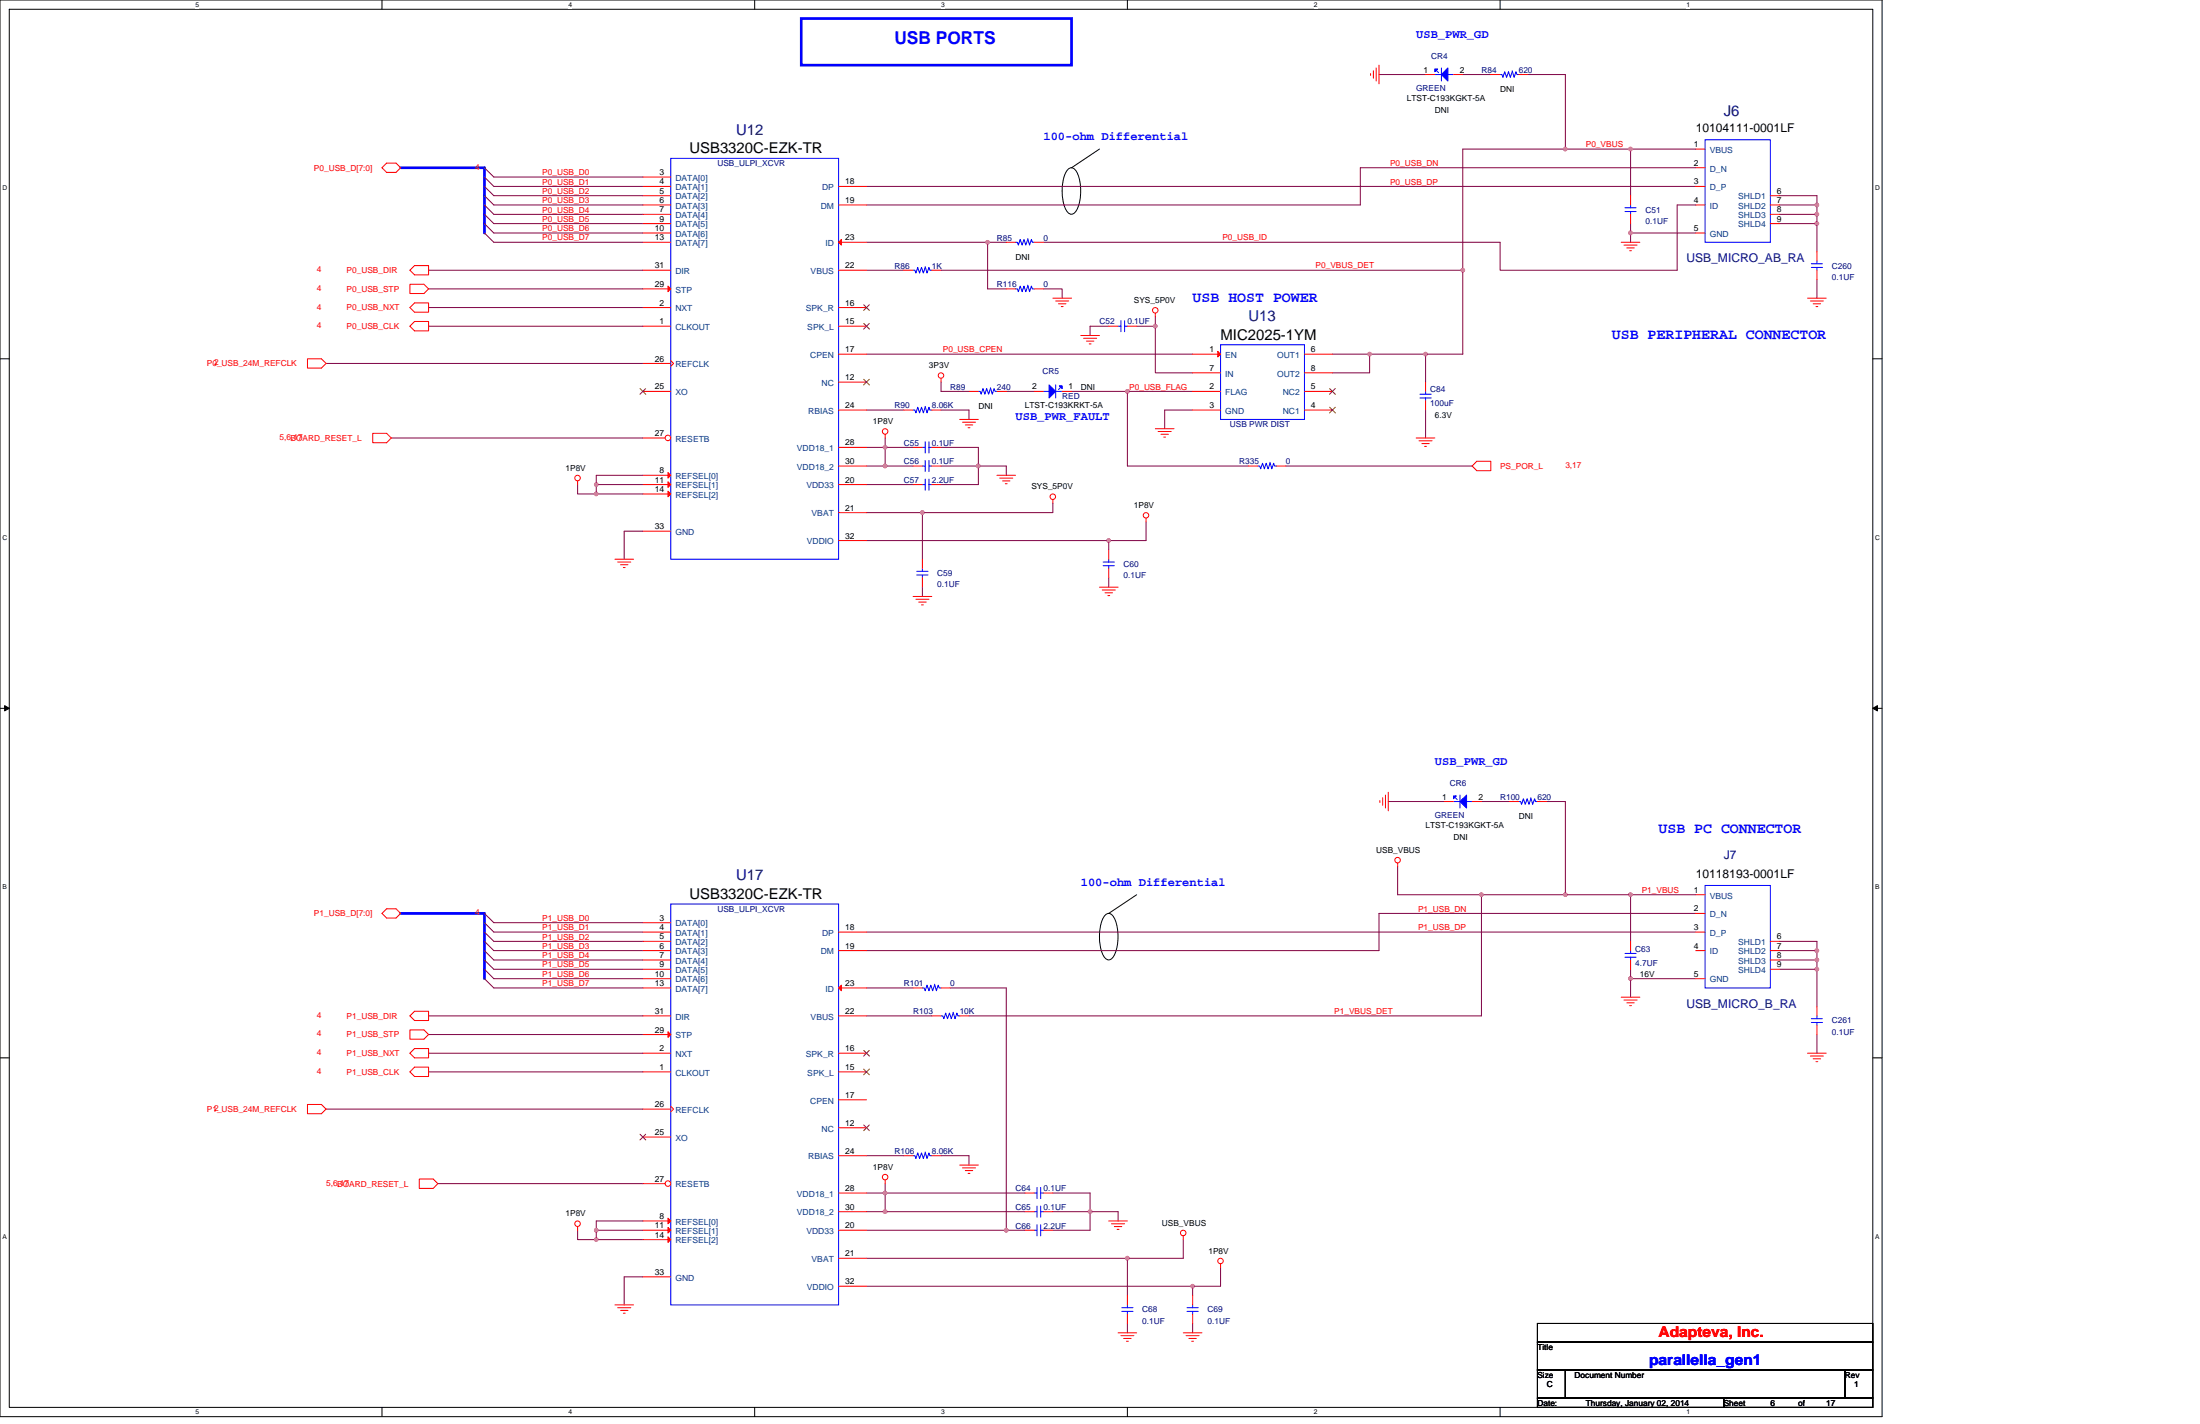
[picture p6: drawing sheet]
<svg xmlns="http://www.w3.org/2000/svg" width="432mm" height="279mm" viewBox="0 0 432 279" stroke-linecap="round" stroke-linejoin="round" font-family="sans-serif">
<path d="M0 0h369.4v278h-369.4zM1.8 1.8h365.8v274.3h-365.8z" fill="none" stroke="#000" stroke-width=".2"/>
<g fill="#fff">
<path d="M38.4 .2h.7v1.5h-.7z"/>
<path d="M38.4 276.3h.7v1.5h-.7z"/>
</g>
<path d="M75 0v1.8M75 276.1v1.9" fill="none" stroke="#000" stroke-width=".2"/>
<g fill="#fff">
<path d="M111.5 .2h.8v1.5h-.8z"/>
<path d="M111.5 276.3h.8v1.5h-.8z"/>
</g>
<path d="M148.1 0v1.8M148.1 276.1v1.9" fill="none" stroke="#000" stroke-width=".2"/>
<g fill="#fff">
<path d="M184.7 .2h.7v1.5h-.7z"/>
<path d="M184.7 276.3h.7v1.5h-.7z"/>
</g>
<path d="M221.3 0v1.8M221.3 276.1v1.9" fill="none" stroke="#000" stroke-width=".2"/>
<g fill="#fff">
<path d="M257.9 .2h.7v1.5h-.7z"/>
<path d="M257.9 276.3h.7v1.5h-.7z"/>
</g>
<path d="M294.4 0v1.8M294.4 276.1v1.9" fill="none" stroke="#000" stroke-width=".2"/>
<g fill="#fff">
<path d="M331 .2h.7v1.5h-.7z"/>
<path d="M331 276.3h.7v1.5h-.7z"/>
<path d="M.5 36.1h.9v1.5h-.9z"/>
<path d="M368 36.1h1v1.5h-1z"/>
<path d="M.5 104.7h.9v1.5h-.9z"/>
<path d="M368 104.7h1v1.5h-1z"/>
</g>
<path d="M0 70.4h1.8M367.6 70.4h1.8" fill="none" stroke="#000" stroke-width=".2"/>
<g fill="#fff">
<path d="M.5 173.3h.8v1.4h-.8z"/>
<path d="M368 173.3h.9v1.4h-.9z"/>
</g>
<path d="M0 139h1.8M367.6 139h1.8" fill="none" stroke="#000" stroke-width=".2"/>
<path d="M.9 138.5l.9 .5-.9 .5zM367.6 139l.9-.5v1z" fill="#000" stroke="#000" stroke-width=".2"/>
<g fill="#fff">
<path d="M.5 241.9h.8v1.4h-.8z"/>
<path d="M368 241.9h.9v1.4h-.9z"/>
</g>
<g fill="none" stroke="#000" stroke-width=".2">
<path d="M209.6 33.3a.99 .99 0 0 1 1-.4 .99 .99 0 0 1 .7 .8 9.3 9.3 0 0 1 0 7.6 1.05 1.05 0 0 1-1 .7 1.05 1.05 0 0 1-1-.7 9.4 9.4 0 0 1 0-7.6zM215.8 29.3l-5.5 3.6M216.9 179.6a.99 .99 0 0 1 1-.4 .99 .99 0 0 1 .7 .8 9.3 9.3 0 0 1 0 7.6 1.05 1.05 0 0 1-1 .7 1.05 1.05 0 0 1-1-.7 9.4 9.4 0 0 1 0-7.6zM223.1 175.6l-5.5 3.6M0 207.6h1.8M367.6 207.6h1.8M301.8 259.7h65.8v3.6h-65.8zM301.8 263.3h65.8v5.5h-65.8zM301.8 274.3h36.5v1.8h-36.5zM301.8 268.8h5.4v5.5h-5.4zM307.2 268.8h54.9v5.5h-54.9zM338.3 274.3h29.3v1.8h-29.3z"/>
<path d="M362.1 268.8h5.5v5.5h-5.5z"/>
</g>
<path d="M157.3 3.6h53v9.2h-53zM78.6 32.9h16.5v12.8M78.6 179.2h16.5v12.8" fill="none" stroke="#00f" stroke-width=".53"/>
<g fill="none" stroke="#800040" stroke-width=".2">
<path d="M270.7 14.6h9.1M287.1 14.6h5.5M299.9 14.6h7.3v14.7M95.1 32.9l1.8 1.8h29.3M95.1 34.7l1.8 1.9h29.3M95.1 36.6l1.8 1.8h29.3M95.1 38.4l1.8 1.8h29.3M170.1 36.6h162.7M307.2 29.3h25.6M307.2 29.3h-20.1v23.7M320 29.3v9.1M332.8 32.9h-65.8v7.3h-96.9"/>
<path d="M349.3 38.4h7.3v1.8M84.1 53h42.1M84.1 56.7h42.1M95.1 40.2l1.8 1.9h29.3M95.1 42.1l1.8 1.8h29.3M95.1 43.9l1.8 1.8h29.3M95.1 45.7l1.8 1.8h29.3M170.1 47.5h23.7v9.2h3.7M170.1 53h7.3M184.7 53h102.4M193.8 47.5h3.7M204.8 56.7h3.7v1.8"/>
<path d="M287.1 53v16.5h-7.3M320 45.7v1.8M320 43.9v1.8M320 45.7h12.8M332.8 40.2h-3.6v12.8h-34.8v-5.5h-89.6M349.3 40.2h7.3M349.3 42.1h7.3M349.3 43.9h7.3M356.6 43.9v5.5M356.6 54.9v3.6M356.6 40.2v1.9M356.6 42.1v1.8"/>
<path d="M64 71.3h62.2M84.1 64h42.1M84.1 60.3h42.1M170.1 69.5h64M184.7 75v1.8h5.5M197.5 76.8h5.5M210.3 76.8h11M217.6 64h-3.6v1.8M221.3 76.8v14.6h23.7M221.3 76.8h12.8M223.1 64h3.7M226.8 62.2v1.8"/>
<path d="M226.8 64v9.2h7.3M261.5 69.5h7.3v3.7h-7.3M268.8 69.5h11M279.8 69.5v5.5M76.8 85.9h49.4M113.4 95.1v1.8h3.6M117 95.1h9.2M117 96.9h9.2M126.2 93.3h-9.2v3.6M170.1 87.8h3.6v3.6M170.1 91.4h3.6M170.1 95.1h9.1"/>
<path d="M170.1 80.5h7.3M173.7 91.4h5.5M173.7 85.9v1.9h5.5M184.7 91.4h7.3M184.7 87.8h7.3v3.6M184.7 80.5h5.5v1.8M192 91.4v3.7h-7.3M192 91.4h5.5v1.9M206.7 98.7v1.9h-25.7M234.1 80.5h-5.5v3.6M252.4 91.4h36.5M279.8 80.5v5.4"/>
<path d="M126.2 104.2h-3.7v5.5M170.1 106.1h47.5M170.1 100.6h10.9M181 100.6v9.1M181 115.2v1.8M217.6 106.1v1.8M217.6 113.4v1.8M224.9 102.4v3.7h-7.3M272.5 157.3h11M290.8 157.3h5.4M303.6 157.3h3.6v18.3M95.1 179.2l1.8 1.8h29.3"/>
<path d="M274.3 170.1v5.5h16.5M290.8 175.6v23.7h-100.6M290.8 175.6h16.4M307.2 175.6h12.8M320 175.6v9.1M320 175.6h12.8M332.8 179.2h-62.1v7.3h-100.6M84.1 199.3h42.1M95.1 181l1.8 1.9h29.3M95.1 182.9l1.8 1.8h29.3M95.1 184.7l1.8 1.8h29.3M95.1 186.5l1.8 1.9h29.3"/>
<path d="M95.1 188.4l1.8 1.8h29.3M95.1 190.2l1.8 1.8h29.3M95.1 192l1.8 1.8h29.3M170.1 199.3h12.8M170.1 182.9h162.7M170.1 193.8h9.1M186.5 193.8h11v47.6h-27.4M320 190.2v1.8M320 192v3.7M320 192h12.8M349.3 184.7h7.3v1.8M349.3 186.5h7.3"/>
<path d="M349.3 188.4h7.3M349.3 190.2h7.3M356.6 190.2v7.3M356.6 186.5v1.9M356.6 188.4v1.8M64 217.6h62.2M84.1 210.3h42.1M84.1 203h42.1M84.1 206.7h42.1M356.6 203v3.7M85.9 232.2h40.3M126.2 239.6h-9.2v3.6"/>
<path d="M170.1 226.8h7.3M170.1 234.1h3.6M170.1 237.7h3.6M173.7 234.1h27.5M173.7 237.7h27.5M173.7 232.2v1.9M173.7 234.1v3.6M184.7 226.8h5.5v1.8M206.7 234.1h7.3v3.6M206.7 237.7h7.3M214 237.7h5.5v1.9M214 237.7v3.7h-7.3"/>
<path d="M113.4 241.4v1.8h3.6M117 241.4h9.2M117 243.2h9.2M126.2 250.5h-3.7v5.5M170.1 252.4h64M170.1 246.9h51.2M197.5 241.4h3.7M221.3 246.9v7.3M221.3 259.7v1.8M232.2 243.2v3.7h-10.9M234.1 252.4v1.8M234.1 259.7v1.8"/>
<path d="M239.6 248.7v3.7h-5.5"/>
</g>
<g fill="#f0f" stroke="#f0f" stroke-width=".2">
<circle cx="287.1" cy="53" r=".36"/>
<circle cx="217.6" cy="106.1" r=".35"/>
<circle cx="192" cy="91.4" r=".36"/>
<circle cx="226.7" cy="64" r=".36"/>
<circle cx="173.7" cy="91.4" r=".36"/>
<circle cx="173.7" cy="87.8" r=".36"/>
<circle cx="279.8" cy="69.5" r=".35"/>
<circle cx="268.8" cy="69.5" r=".36"/>
<circle cx="320" cy="45.7" r=".36"/>
<circle cx="117" cy="95.1" r=".36"/>
<circle cx="117" cy="96.9" r=".35"/>
<circle cx="320" cy="29.2" r=".36"/>
<circle cx="356.6" cy="40.2" r=".36"/>
<circle cx="356.6" cy="42" r=".36"/>
<circle cx="356.6" cy="43.9" r=".36"/>
<circle cx="173.7" cy="234.1" r=".36"/>
<circle cx="221.3" cy="246.9" r=".36"/>
<circle cx="234.1" cy="252.4" r=".35"/>
<circle cx="214" cy="237.7" r=".36"/>
<circle cx="173.7" cy="237.7" r=".36"/>
<circle cx="320" cy="175.5" r=".36"/>
<circle cx="320" cy="192" r=".36"/>
<circle cx="117" cy="241.4" r=".36"/>
<circle cx="117" cy="243.2" r=".35"/>
<circle cx="356.6" cy="190.2" r=".36"/>
<circle cx="356.6" cy="188.3" r=".36"/>
<circle cx="356.6" cy="186.5" r=".36"/>
<circle cx="307.2" cy="29.2" r=".35"/>
<circle cx="307.2" cy="175.5" r=".35"/>
<circle cx="290.8" cy="175.5" r=".35"/>
<circle cx="197.5" cy="241.4" r=".36"/>
<circle cx="181" cy="100.6" r=".36"/>
<circle cx="193.8" cy="47.5" r=".35"/>
<circle cx="221.3" cy="76.8" r=".36"/>
</g>
<g fill="none" stroke="#f00" stroke-width=".2">
<path d="M269 14.4v.4M269.6 13.9v1.4M270.1 13.3v2.6M270.7 12.8v3.6M279.8 14.6h1.8M285.3 14.6h1.8M292.6 14.6h1.8M298.1 14.6h1.8M75 32.9l.9-.9h1.8l.9 .9-.9 .9h-1.8zM126.2 34.7h5.5M126.2 36.6h5.5M126.2 38.4h5.5"/>
<path d="M164.6 36.6h5.5M320 38.4v1.8M332.8 29.3h1.9M332.8 32.9h1.9M332.8 36.6h1.9M347.5 38.4h1.8M80.5 53l.9-.9h2.7v1.8h-2.7zM80.5 55.8h2.7l.9 .9-.9 .9h-2.7zM126.2 40.2h5.5M126.2 42.1h5.5M126.2 43.9h5.5M126.2 45.7h5.5"/>
<path d="M126.2 47.5h5.5M126.2 53h5.5M126.2 56.7h5.5M164.6 40.2h5.5M164.6 53h5.5M164.6 47.5h5.5M177.4 53h1.8M182.9 53h1.8M197.5 47.5h1.8M203 47.5h1.8M206.7 58.5h3.6M207.2 59.1h2.6"/>
<path d="M207.8 59.6h1.4M318.2 47.5h3.7M318.7 48.1h2.6M319.3 48.6h1.5M319.8 49.2h.4M320 42.1v1.8M332.8 45.7h1.9M332.8 40.2h1.9M347.5 40.2h1.8M347.5 42.1h1.8M347.5 43.9h1.8M354.8 58.5h3.6"/>
<path d="M355.3 59.1h2.6M355.9 59.6h1.4M356.6 49.4v1.8M356.6 53v1.9M60.3 70.4h2.8l.9 .9-.9 .9h-2.8zM80.5 60.3l.9-.9h2.7v1.9h-2.7zM81.4 63.1h2.7v1.8h-2.7l-.9-.9zM126.2 60.3h5.5M126.2 64h5.5M126.2 71.3h5.5M126.2 76.8h5.5M131.7 70.8l.5 .5-.5 .6"/>
<path d="M164.6 60.3h5.5M164.6 64h5.5M164.6 69.5h5.5M184.7 74.2v.8M203 76.8h1.8M208.3 60.2h.4M208.5 76.8h1.8M212.1 65.8h3.7M212.7 66.4h2.5M213.2 66.9h1.5M213.8 67.5h.3M217.6 64h1.9"/>
<path d="M221.3 64h1.8M226.8 61.4v.8M234.1 76.8h5.5M234.1 69.5h5.5M234.1 73.2h5.5M256 76.8h5.5M256 69.5h5.5M256 73.2h5.5M279.8 75v1.8M279.8 78.6v1.9M356.4 60.2h.4M73.2 85h2.7l.9 .9-.9 1h-2.7z"/>
<path d="M113.4 94.4v.7M164.6 80.5h5.5M173.7 85.2v.7M177.4 80.5h1.8M179.2 91.4h1.8M179.2 95.1h1.8M179.2 87.8h1.8M182.9 91.4h1.8M182.9 95.1h1.8M182.9 87.8h1.8M182.9 80.5h1.8M188.4 82.3h3.6"/>
<path d="M188.9 82.8h2.6M189.5 83.4h1.4M190 83.9h.4M195.7 93.3h3.6M196.2 93.8h2.6M196.8 94.4h1.4M197.3 94.9h.4M206.7 98v.7M226.8 84.1h3.6M227.3 84.7h2.6M227.9 85.2h1.4M228.4 85.8h.4"/>
<path d="M234.1 80.5h5.5M245 91.4h1.9M250.5 91.4h1.9M256 80.5h5.5M278 85.9h3.6M278.5 86.5h2.6M279.1 87h1.4M279.6 87.6h.4M289.9 90.5h2.7v1.9h-2.7l-1-1zM120.7 109.7h3.7M121.2 110.3h2.6M121.8 110.8h1.5"/>
<path d="M122.3 111.4h.4M179.2 117h3.7M179.8 117.6h2.5M180.3 118.1h1.5M180.9 118.7h.3M215.8 115.2h3.7M216.3 115.8h2.6M216.9 116.3h1.5M217.4 116.9h.4M217.6 107.9v1.8M217.6 111.5v1.9M224.9 101.7v.7"/>
<path d="M270.8 157.1v.4M271.4 156.5v1.5M271.9 156v2.5M272.5 155.4v3.7M283.5 157.3h1.8M288.9 157.3h1.9M296.2 157.3h1.9M301.8 157.3h1.8M75 179.2l.9-.9h1.8l.9 .9-.9 .9h-1.8zM274.3 169.3v.8M332.8 175.6h1.9M332.8 179.2h1.9"/>
<path d="M80.5 199.3l.9-.9h2.7v1.8h-2.7zM179.2 193.8h1.8M182.9 199.3h1.8M184.7 193.8h1.8M188.4 199.3h1.8M318.2 195.7h3.7M318.7 196.2h2.6M319.3 196.8h1.5M319.8 197.3h.4M320 184.7v1.8M320 188.4v1.8M332.8 182.9h1.9"/>
<path d="M332.8 192h1.9M332.8 186.5h1.9M347.5 184.7h1.8M347.5 186.5h1.8M347.5 188.4h1.8M347.5 190.2h1.8M356.6 197.5v1.8M60.3 216.7h2.8l.9 .9-.9 .9h-2.8zM80.5 206.7l.9-1h2.7v1.9h-2.7zM80.5 202.1h2.7l.9 .9-.9 .9h-2.7zM81.4 209.4h2.7v1.8h-2.7l-.9-.9zM354.8 206.7h3.6"/>
<path d="M355.3 207.2h2.6M355.9 207.8h1.4M356.4 208.3h.4M356.6 201.2v1.8M82.3 231.3h2.7l.9 .9-.9 1h-2.7zM173.7 231.5v.7M177.4 226.8h1.8M182.9 226.8h1.8M188.4 228.6h3.6M188.9 229.2h2.6M189.5 229.7h1.4M190 230.2h.4"/>
<path d="M217.6 239.6h3.7M113.4 240.7v.7M120.7 256h3.7M121.2 256.6h2.6M121.8 257.1h1.5M122.3 257.7h.4M201.2 241.4h1.8M204.8 241.4h1.9M218.2 240.1h2.5M218.7 240.7h1.5M219.3 241.2h.3M221.3 254.2v1.8"/>
<path d="M221.3 257.9v1.8M232.2 242.5v.7M234.1 254.2v1.8M234.1 257.9v1.8M239.6 248v.7M219.5 261.5h3.6M220 262.1h2.5M220.5 262.6h1.5M221.1 263.2h.4M232.2 261.5h3.7M232.8 262.1h2.6M233.3 262.6h1.5"/>
<path d="M233.9 263.2h.4"/>
<circle cx="184.7" cy="73.7" r=".54"/>
<circle cx="226.7" cy="60.9" r=".54"/>
<circle cx="113.4" cy="93.8" r=".54"/>
<circle cx="173.7" cy="84.7" r=".54"/>
<circle cx="206.6" cy="97.5" r=".54"/>
<circle cx="224.9" cy="101.1" r=".54"/>
<circle cx="274.3" cy="168.8" r=".54"/>
<circle cx="173.7" cy="231" r=".54"/>
<circle cx="113.4" cy="240.1" r=".54"/>
<circle cx="232.2" cy="241.9" r=".54"/>
<circle cx="239.6" cy="247.4" r=".54"/>
</g>
<g fill="none" stroke="#00f" stroke-width=".2">
<path d="M281.6 14.6h1.3M281.8 13.7l.6 .6M282.9 13.3v2.6M283.5 14.6h1.8M296.8 13.9l.4 1.3 .3-1.1 .2 .5h.4M296.8 14.1l-.4 1.1-.3-1.1-.4 1.1-.4-1.1-.3 1.1-.2-.6h-.4M131.7 31.1h32.9v78.6h-32.9zM334.7 27.4h12.8v20.1h-12.8zM181.6 52.5l-.4 1.1-.3-1.1-.4 1.1-.4-1.1-.3 1.1-.2-.6h-.4M181.6 52.3l.3 1.3 .4-1.1 .2 .5h.4M201.7 47l-.4 1.1-.3-1.1-.4 1.1-.4-1.1-.3 1.1-.2-.6h-.4M201.7 46.8l.4 1.3 .3-1.1 .2 .5h.4"/>
<path d="M318.9 40.8h2.2M318.9 41.5h2.2M320 40.2v.6M320 41.5v.6M355.5 51.8h2.2M355.5 52.5h2.2M356.6 51.2v.6M356.6 52.5v.5M181.6 79.9l-.4 1.1-.3-1.1-.4 1.1-.4-1.1-.3 1.1-.2-.5h-.4M181.6 79.7l.3 1.3 .4-1.1 .2 .6h.4M204.8 76.8h1.9M207.2 76.8h1.3"/>
<path d="M207.2 75.5v2.6M208.3 75.9l-.5 .5M219.5 64h.5M220 62.9v2.2M220.7 64h.6M220.7 62.9v2.2M239.6 67.6h16.4v14.7h-16.4zM278.7 77.3h2.2M278.7 78.1h2.2M279.8 76.8v.5M279.8 78.1v.5M181 91.4h.6"/>
<path d="M181 95.1h.6M181 87.8h.6M181.6 90.3v2.2M181.6 94v2.2M181.6 86.7v2.2M182.3 90.3v2.2M182.3 91.4h.6M182.3 94v2.2M182.3 95.1h.6M182.3 86.7v2.2M182.3 87.8h.6M249.3 90.7l.3 1.3 .4-1.1 .2 .5h.3"/>
<path d="M249.3 90.9l-.4 1.1-.4-1.1-.3 1.1-.4-1.1-.4 1.1-.2-.6h-.3M216.5 110.3h2.2M216.5 111h2.2M217.6 109.7v.6M217.6 111v.5M285.3 157.3h1.3M285.5 156.4l.5 .5M286.6 156v2.5M287.1 157.3h1.8M300.5 156.5l.3 1.3 .4-1.1 .2 .6h.4M300.5 156.7l-.4 1.1-.4-1.1-.3 1.1-.4-1.1-.4 1.1-.2-.5h-.3M334.7 173.7h12.8v20.1h-12.8z"/>
<path d="M183.4 193.3l-.4 1.1-.3-1.1-.4 1.1-.4-1.1-.3 1.1-.2-.6h-.4M183.4 193.1l.4 1.3 .4-1.1 .1 .5h.4M187.1 198.6l.4 1.3 .3-1.1 .2 .5h.4M187.1 198.8l-.4 1.1-.3-1.1-.4 1.1-.4-1.1-.3 1.1-.2-.6h-.4M318.9 187.1h2.2M318.9 187.8h2.2M320 186.5v.6M320 187.8v.6M355.5 199.9h2.2M356.6 199.3v.6M355.5 200.6h2.2M356.6 200.6v.6"/>
<path d="M181.6 226.2l-.4 1.1-.3-1.1-.4 1.1-.4-1.1-.3 1.1-.2-.5h-.4M181.6 226l.3 1.3 .4-1.1 .2 .6h.4M203 241.4h.5M203.5 240.3v2.2M204.3 240.3v2.2M204.3 241.4h.5M220.2 256.6h2.2M220.2 257.3h2.2M221.3 256v.6M221.3 257.3v.6M233 256.6h2.2M233 257.3h2.2"/>
<path d="M234.1 256v.6M234.1 257.3v.6"/>
</g>
<g fill="#f00" stroke="#f00" stroke-width=".2">
<path d="M239 68.9l.6 .6-.6 .5z"/>
<path d="M131.1 56.1l.6 .6-.6 .5z"/>
<path d="M164.6 47.5l.5-.5v1.1z"/>
</g>
<path d="M169.5 59.8l1.1 1.1M170.6 59.8l-1.1 1.1M125.6 76.2l1.1 1.2M126.7 76.2l-1.1 1.2M169.5 63.5l1.1 1.1M170.6 63.5l-1.1 1.1M261 79.9l1.1 1.1M261 76.2l1.1 1.2M262.1 79.9l-1.2 1.1M262.1 76.2l-1.2 1.2" fill="none" stroke="#804000" stroke-width=".2"/>
<g fill="#00f" stroke="#00f" stroke-width=".2">
<path d="M286.6 157.3l1.2-1.3v2.5z" fill-rule="evenodd"/>
<path d="M285.3 156.2h.5l-.5 .5z" fill-rule="evenodd"/>
<path d="M284.2 13.3v2.6l-1.3-1.3z" fill-rule="evenodd"/>
<path d="M281.6 13.5h.6l-.6 .6z" fill-rule="evenodd"/>
<path d="M205.9 75.5l1.3 1.3-1.3 1.3z" fill-rule="evenodd"/>
<path d="M207.9 75.7h.6v.5z" fill-rule="evenodd"/>
</g>
<circle cx="131.1" cy="85.9" r=".54" fill="#fff" stroke="#f00" stroke-width=".2"/>
<g fill="none" stroke="#f00" stroke-width=".2">
<path d="M197.5 56.7h1.8M203 56.7h1.8M164.6 75h5.5M190.2 76.8h1.8M195.7 76.8h1.8M126.2 85.9h4.4M126.2 93.3h5.5M126.2 95.1h5.5M126.2 96.9h5.5M164.6 95.1h5.5M164.6 87.8h5.5M164.6 91.4h5.5"/>
<path d="M126.2 104.2h5.5M164.6 100.6h5.5M164.6 106.1h5.5M126.2 181h5.5M126.2 182.9h5.5M126.2 184.7h5.5M126.2 186.5h5.5M126.2 188.4h5.5M126.2 190.2h5.5M126.2 192h5.5M126.2 193.8h5.5M126.2 199.3h5.5"/>
<path d="M164.6 182.9h5.5M164.6 186.5h5.5M164.6 199.3h5.5M164.6 193.8h5.5M126.2 203h5.5M126.2 206.7h5.5M126.2 210.3h5.5M126.2 217.6h5.5M131.7 217.1l.5 .5-.5 .6M164.6 206.7h5.5M164.6 210.3h5.5M164.6 215.8h5.5"/>
<path d="M126.2 223.1h5.5M164.6 226.8h5.5M201.2 237.7h1.8M204.8 237.7h1.9"/>
</g>
<g fill="#f00" stroke="#f00" stroke-width=".2">
<path d="M131.1 92.7l.6 .6-.6 .5z"/>
<path d="M131.1 94.5l.6 .6-.6 .5z"/>
<path d="M131.1 96.4l.6 .5-.6 .6z"/>
<path d="M131.1 202.4l.6 .6-.6 .5z"/>
<path d="M164.6 193.8l.5-.5v1.1z"/>
</g>
<path d="M169.5 74.4l1.1 1.1M170.6 74.4l-1.1 1.1M169.5 206.1l1.1 1.1M169.5 209.8l1.1 1.1M170.6 206.1l-1.1 1.1M170.6 209.8l-1.1 1.1M125.6 222.5l1.1 1.2M126.7 222.5l-1.1 1.2" fill="none" stroke="#804000" stroke-width=".2"/>
<path d="M201.7 56.1l-.4 1.1-.3-1.1-.4 1.1-.4-1.1-.3 1.1-.2-.5h-.4M201.7 55.9l.4 1.3 .3-1.1 .2 .6h.4M194.4 76.1l.4 1.2 .3-1.1 .2 .6h.4M194.4 76.2l-.4 1.1-.3-1.1-.4 1.1-.4-1.1-.3 1.1-.2-.5h-.4M131.7 177.4h32.9v78.6h-32.9zM203 237.7h.5M203.5 236.6v2.2M204.3 236.6v2.2M204.3 237.7h.5" fill="none" stroke="#00f" stroke-width=".2"/>
<circle cx="131.1" cy="232.2" r=".54" fill="#fff" stroke="#f00" stroke-width=".2"/>
<g fill="none" stroke="#f00" stroke-width=".2">
<path d="M181 109.7v1.8M181 113.4v1.8M126.2 232.2h4.4M126.2 239.6h5.5M164.6 221.3h5.5M164.6 234.1h5.5M164.6 237.7h5.5M201.2 234.1h1.8M204.8 234.1h1.9M126.2 241.4h5.5M126.2 243.2h5.5M126.2 250.5h5.5"/>
<path d="M164.6 241.4h5.5M164.6 246.9h5.5M164.6 252.4h5.5"/>
</g>
<g fill="#f00" stroke="#f00" stroke-width=".2">
<path d="M131.1 239l.6 .6-.6 .5z"/>
<path d="M131.1 240.8l.6 .6-.6 .5z"/>
<path d="M131.1 242.7l.6 .5-.6 .6z"/>
</g>
<path d="M169.5 220.7l1.1 1.1M170.6 220.7l-1.1 1.1" fill="none" stroke="#804000" stroke-width=".2"/>
<path d="M179.9 112.1h2.2M179.9 112.8h2.2M181 111.5v.6M181 112.8v.6M203 234.1h.5M203.5 233v2.2M204.3 233v2.2M204.3 234.1h.5" fill="none" stroke="#00f" stroke-width=".2"/>
<g fill="#f0f" stroke="#f0f" stroke-width=".2">
<circle cx="287.1" cy="53" r=".36"/>
<circle cx="217.6" cy="106.1" r=".35"/>
<circle cx="192" cy="91.4" r=".36"/>
<circle cx="226.7" cy="64" r=".36"/>
<circle cx="173.7" cy="91.4" r=".36"/>
<circle cx="173.7" cy="87.8" r=".36"/>
<circle cx="279.8" cy="69.5" r=".35"/>
<circle cx="268.8" cy="69.5" r=".36"/>
<circle cx="320" cy="45.7" r=".36"/>
<circle cx="117" cy="95.1" r=".36"/>
<circle cx="117" cy="96.9" r=".35"/>
<circle cx="320" cy="29.2" r=".36"/>
<circle cx="356.6" cy="40.2" r=".36"/>
<circle cx="356.6" cy="42" r=".36"/>
<circle cx="356.6" cy="43.9" r=".36"/>
<circle cx="173.7" cy="234.1" r=".36"/>
<circle cx="221.3" cy="246.9" r=".36"/>
<circle cx="234.1" cy="252.4" r=".35"/>
<circle cx="214" cy="237.7" r=".36"/>
<circle cx="173.7" cy="237.7" r=".36"/>
<circle cx="320" cy="175.5" r=".36"/>
<circle cx="320" cy="192" r=".36"/>
<circle cx="117" cy="241.4" r=".36"/>
<circle cx="117" cy="243.2" r=".35"/>
<circle cx="356.6" cy="190.2" r=".36"/>
<circle cx="356.6" cy="188.3" r=".36"/>
<circle cx="356.6" cy="186.5" r=".36"/>
<circle cx="307.2" cy="29.2" r=".35"/>
<circle cx="307.2" cy="175.5" r=".35"/>
<circle cx="290.8" cy="175.5" r=".35"/>
<circle cx="197.5" cy="241.4" r=".36"/>
<circle cx="181" cy="100.6" r=".36"/>
<circle cx="193.8" cy="47.5" r=".35"/>
<circle cx="221.3" cy="76.8" r=".36"/>
</g>
<text font-size="3.5" fill="#00f" x="175.6" y="8.7">USB PORTS</text>
<g font-size="2.9" fill="#000080">
<text x="338.3" y="22.7">J6</text>
<text x="144.5" y="26.4">U12</text>
<text x="245" y="63">U13</text>
<text x="144.5" y="172.7">U17</text>
</g>
<g font-size="2.9">
<text x="135.3" y="30.1">USB3320C-EZK-TR</text>
<text x="239.6" y="66.6">MIC2025-1YM</text>
<text x="135.3" y="176.4">USB3320C-EZK-TR</text>
</g>
<g font-size="2.9" fill="#00f">
<text x="234.1" y="59.2">USB HOST POWER</text>
<text x="316.4" y="66.5">USB PERIPHERAL CONNECTOR</text>
<text x="325.5" y="163.4">USB PC CONNECTOR</text>
<text x="323.7" y="267.9">parallella_gen1</text>
</g>
<text font-size="2.9" fill="#f00" x="325.5" y="262.4">Adapteva, Inc.</text>
<g font-size="2.4" fill="#00f">
<text x="278" y="7.5">USB_PWR_GD</text>
<text x="204.8" y="27.6">100-ohm Differential</text>
<text x="199.3" y="82.4">USB_PWR_FAULT</text>
<text x="281.6" y="150.1">USB_PWR_GD</text>
<text x="212.1" y="173.9">100-ohm Differential</text>
</g>
<g font-size="2.4">
<text x="332.8" y="25.9">10104111-0001LF</text>
<text x="332.8" y="172.2">10118193-0001LF</text>
</g>
<g font-size="2.4" fill="#000080">
<text x="331" y="51.5">USB_MICRO_AB_RA</text>
<text x="338.3" y="168.5">J7</text>
<text x="331" y="197.8">USB_MICRO_B_RA</text>
</g>
<g font-size="1.7">
<text x="279.4" y="14.2">1</text>
<text x="286.6" y="14.2">2</text>
<text x="332.5" y="28.9">1</text>
<text x="129.5" y="34.4">3</text>
<text x="332.5" y="32.5">2</text>
<text x="129.5" y="36.2">4</text>
<text x="129.5" y="38">5</text>
<text x="129.5" y="39.8">6</text>
<text x="129.5" y="41.7">7</text>
<text x="165.9" y="39.8">19</text>
<text x="165.9" y="36.2">18</text>
<text x="332.5" y="36.2">3</text>
<text x="332.5" y="39.8">4</text>
<text x="348.7" y="38">6</text>
<text x="348.7" y="39.8">7</text>
<text x="348.7" y="41.7">8</text>
<text x="128.5" y="45.3">10</text>
<text x="128.5" y="47.2">13</text>
<text x="129.5" y="43.5">9</text>
<text x="165.9" y="47.2">23</text>
<text x="332.5" y="45.3">5</text>
<text x="348.7" y="43.5">9</text>
<text x="128.5" y="52.6">31</text>
<text x="165.9" y="52.6">22</text>
<text x="128.5" y="56.3">29</text>
<text x="129.5" y="60">2</text>
<text x="165.9" y="60">16</text>
<text x="129.5" y="63.6">1</text>
<text x="165.9" y="63.6">15</text>
<text x="128.5" y="70.9">26</text>
<text x="165.9" y="69.1">17</text>
<text x="237.4" y="69.1">1</text>
<text x="257.3" y="69.1">6</text>
<text x="128.5" y="76.4">25</text>
<text x="165.9" y="74.6">12</text>
<text x="202.6" y="76.4">2</text>
<text x="209.7" y="76.4">1</text>
<text x="237.4" y="76.4">2</text>
<text x="237.4" y="72.8">7</text>
<text x="257.3" y="72.8">8</text>
<text x="257.3" y="76.4">5</text>
<text x="165.9" y="80.1">24</text>
<text x="237.4" y="80.1">3</text>
<text x="257.3" y="80.1">4</text>
<text x="128.5" y="85.6">27</text>
<text x="165.9" y="87.4">28</text>
<text x="128.5" y="94.7">11</text>
<text x="129.5" y="92.9">8</text>
<text x="165.9" y="94.7">20</text>
<text x="165.9" y="91.1">30</text>
<text x="128.5" y="96.5">14</text>
<text x="165.9" y="100.2">21</text>
<text x="128.5" y="103.8">33</text>
<text x="165.9" y="105.7">32</text>
<text x="283.1" y="156.9">1</text>
<text x="290.2" y="156.9">2</text>
<text x="332.5" y="175.2">1</text>
<text x="332.5" y="178.8">2</text>
<text x="129.5" y="180.7">3</text>
<text x="129.5" y="182.5">4</text>
<text x="129.5" y="184.3">5</text>
<text x="165.9" y="182.5">18</text>
<text x="332.5" y="182.5">3</text>
<text x="348.7" y="184.3">6</text>
<text x="128.5" y="191.6">10</text>
<text x="129.5" y="186.1">6</text>
<text x="129.5" y="188">7</text>
<text x="129.5" y="189.8">9</text>
<text x="165.9" y="186.1">19</text>
<text x="332.5" y="191.6">5</text>
<text x="332.5" y="186.1">4</text>
<text x="348.7" y="186.1">7</text>
<text x="348.7" y="188">8</text>
<text x="348.7" y="189.8">9</text>
<text x="128.5" y="193.5">13</text>
<text x="165.9" y="193.5">23</text>
<text x="128.5" y="198.9">31</text>
<text x="128.5" y="202.6">29</text>
<text x="165.9" y="198.9">22</text>
<text x="129.5" y="206.3">2</text>
<text x="129.5" y="209.9">1</text>
<text x="165.9" y="209.9">15</text>
<text x="165.9" y="206.3">16</text>
<text x="165.9" y="215.4">17</text>
<text x="128.5" y="217.2">26</text>
<text x="165.9" y="220.9">12</text>
<text x="128.5" y="222.7">25</text>
<text x="165.9" y="226.4">24</text>
<text x="128.5" y="231.9">27</text>
<text x="165.9" y="233.7">28</text>
<text x="129.5" y="239.2">8</text>
<text x="165.9" y="237.4">30</text>
<text x="128.5" y="241">11</text>
<text x="128.5" y="242.8">14</text>
<text x="165.9" y="241">20</text>
<text x="128.5" y="250.1">33</text>
<text x="165.9" y="246.5">21</text>
<text x="165.9" y="252">32</text>
</g>
<g font-size="1.7" fill="#004080">
<text x="335.6" y="30">VBUS</text>
<text x="132.6" y="35.5">DATA[0]</text>
<text x="335.6" y="33.7">D_N</text>
<text x="132.6" y="37.3">DATA[1]</text>
<text x="132.6" y="39.1">DATA[2]</text>
<text x="132.6" y="41">DATA[3]</text>
<text x="161.1" y="41">DM</text>
<text x="161.4" y="37.3">DP</text>
<text x="335.6" y="37.3">D_P</text>
<text x="335.6" y="41">ID</text>
<text x="341.2" y="39.1">SHLD1</text>
<text x="341.2" y="41">SHLD2</text>
<text x="132.6" y="42.8">DATA[4]</text>
<text x="132.6" y="44.6">DATA[5]</text>
<text x="132.6" y="46.5">DATA[6]</text>
<text x="335.6" y="46.5">GND</text>
<text x="341.2" y="42.8">SHLD3</text>
<text x="341.2" y="44.6">SHLD4</text>
<text x="132.6" y="48.3">DATA[7]</text>
<text x="132.6" y="53.8">DIR</text>
<text x="159.1" y="53.8">VBUS</text>
<text x="162" y="48.3">ID</text>
<text x="132.6" y="57.4">STP</text>
<text x="132.6" y="61.1">NXT</text>
<text x="132.6" y="64.7">CLKOUT</text>
<text x="158.2" y="61.1">SPK_R</text>
<text x="158.5" y="64.7">SPK_L</text>
<text x="159" y="70.2">CPEN</text>
<text x="240.5" y="70.2">EN</text>
<text x="250.7" y="70.2">OUT1</text>
<text x="132.6" y="72.1">REFCLK</text>
<text x="132.6" y="77.5">XO</text>
<text x="161.3" y="75.7">NC</text>
<text x="240.5" y="77.5">FLAG</text>
<text x="240.5" y="73.9">IN</text>
<text x="250.7" y="73.9">OUT2</text>
<text x="251.8" y="77.5">NC2</text>
<text x="158.6" y="81.2">RBIAS</text>
<text x="240.5" y="81.2">GND</text>
<text x="251.8" y="81.2">NC1</text>
<text x="132.6" y="86.7">RESETB</text>
<text x="156.4" y="88.5">VDD18_1</text>
<text x="132.6" y="94">REFSEL[0]</text>
<text x="132.6" y="95.8">REFSEL[1]</text>
<text x="156.4" y="92.2">VDD18_2</text>
<text x="158.3" y="95.8">VDD33</text>
<text x="132.6" y="97.7">REFSEL[2]</text>
<text x="159.3" y="101.3">VBAT</text>
<text x="132.6" y="105">GND</text>
<text x="158.4" y="106.8">VDDIO</text>
<text x="335.6" y="176.3">VBUS</text>
<text x="335.6" y="180">D_N</text>
<text x="132.6" y="181.8">DATA[0]</text>
<text x="132.6" y="183.6">DATA[1]</text>
<text x="132.6" y="185.4">DATA[2]</text>
<text x="161.4" y="183.6">DP</text>
<text x="335.6" y="183.6">D_P</text>
<text x="341.2" y="185.4">SHLD1</text>
<text x="132.6" y="187.3">DATA[3]</text>
<text x="132.6" y="189.1">DATA[4]</text>
<text x="132.6" y="190.9">DATA[5]</text>
<text x="161.1" y="187.3">DM</text>
<text x="335.6" y="187.3">ID</text>
<text x="341.2" y="187.3">SHLD2</text>
<text x="341.2" y="189.1">SHLD3</text>
<text x="341.2" y="190.9">SHLD4</text>
<text x="132.6" y="192.8">DATA[6]</text>
<text x="132.6" y="194.6">DATA[7]</text>
<text x="162" y="194.6">ID</text>
<text x="335.6" y="192.8">GND</text>
<text x="132.6" y="200.1">DIR</text>
<text x="132.6" y="203.7">STP</text>
<text x="159.1" y="200.1">VBUS</text>
<text x="132.6" y="207.4">NXT</text>
<text x="158.2" y="207.4">SPK_R</text>
<text x="132.6" y="211.1">CLKOUT</text>
<text x="158.5" y="211.1">SPK_L</text>
<text x="132.6" y="218.4">REFCLK</text>
<text x="159" y="216.5">CPEN</text>
<text x="132.6" y="223.8">XO</text>
<text x="158.6" y="227.5">RBIAS</text>
<text x="161.3" y="222">NC</text>
<text x="132.6" y="233">RESETB</text>
<text x="156.4" y="234.8">VDD18_1</text>
<text x="156.4" y="238.5">VDD18_2</text>
<text x="132.6" y="240.3">REFSEL[0]</text>
<text x="132.6" y="242.1">REFSEL[1]</text>
<text x="132.6" y="244">REFSEL[2]</text>
<text x="158.3" y="242.1">VDD33</text>
<text x="132.6" y="251.3">GND</text>
<text x="159.3" y="247.6">VBAT</text>
<text x="158.4" y="253.1">VDDIO</text>
</g>
<g font-size="1.6" fill="#000080">
<text x="280.9" y="11.5">CR4</text>
<text x="278" y="17.9">GREEN</text>
<text x="290.8" y="14.3">R84</text>
<text x="298.1" y="14.3">620</text>
<text x="140.8" y="32.6">USB_ULPI_XCVR</text>
<text x="323" y="41.7">C51</text>
<text x="195.7" y="47.2">R85</text>
<text x="204.8" y="47.2">0</text>
<text x="323" y="43.9">0.1UF</text>
<text x="175.6" y="52.7">R86</text>
<text x="182.9" y="52.7">1K</text>
<text x="359.5" y="52.7">C260</text>
<text x="195.7" y="56.3">R116</text>
<text x="204.8" y="56.3">0</text>
<text x="359.5" y="54.9">0.1UF</text>
<text x="215.8" y="63.6">C52</text>
<text x="221.3" y="63.6">0.1UF</text>
<text x="186.5" y="76.5">R89</text>
<text x="195.7" y="76.5">240</text>
<text x="204.6" y="73.3">CR5</text>
<text x="280.7" y="77">C84</text>
<text x="175.6" y="80.1">R90</text>
<text x="182.9" y="80.1">8.06K</text>
<text x="208.5" y="78.3">RED</text>
<text x="241.4" y="83.8">USB PWR DIST</text>
<text x="280.7" y="79.8">100uF</text>
<text x="177.4" y="87.4">C55</text>
<text x="182.9" y="87.4">0.1UF</text>
<text x="177.4" y="91.1">C56</text>
<text x="177.4" y="94.7">C57</text>
<text x="182.9" y="91.1">0.1UF</text>
<text x="182.9" y="94.7">2.2UF</text>
<text x="243.2" y="91.1">R335</text>
<text x="252.4" y="91.1">0</text>
<text x="184" y="113">C59</text>
<text x="220.5" y="111.2">C60</text>
<text x="220.5" y="113.4">0.1UF</text>
<text x="184" y="115.2">0.1UF</text>
<text x="284.5" y="154.2">CR6</text>
<text x="281.6" y="160.6">GREEN</text>
<text x="294.4" y="156.9">R100</text>
<text x="301.8" y="156.9">620</text>
<text x="140.8" y="178.9">USB_ULPI_XCVR</text>
<text x="321" y="186.7">C63</text>
<text x="321" y="189.5">4.7UF</text>
<text x="177.4" y="193.5">R101</text>
<text x="186.5" y="193.5">0</text>
<text x="179.2" y="199">R103</text>
<text x="188.4" y="199">10K</text>
<text x="359.5" y="200.8">C261</text>
<text x="359.5" y="203">0.1UF</text>
<text x="175.6" y="226.4">R106</text>
<text x="182.9" y="226.4">8.06K</text>
<text x="199.3" y="233.7">C64</text>
<text x="204.8" y="233.7">0.1UF</text>
<text x="199.3" y="237.4">C65</text>
<text x="204.8" y="237.4">0.1UF</text>
<text x="199.3" y="241">C66</text>
<text x="204.8" y="241">2.2UF</text>
<text x="224.2" y="257.5">C68</text>
<text x="237" y="257.5">C69</text>
<text x="224.2" y="259.7">0.1UF</text>
<text x="237" y="259.7">0.1UF</text>
</g>
<g font-size="1.6">
<text x="276.1" y="19.8">LTST-C193KGKT-5A</text>
<text x="281.6" y="22.1">DNI</text>
<text x="294.4" y="18.1">DNI</text>
<text x="199.3" y="51">DNI</text>
<text x="222.5" y="59.4">SYS_5P0V</text>
<text x="182.3" y="72.2">3P3V</text>
<text x="212.1" y="76.5">DNI</text>
<text x="171.3" y="83.2">1P8V</text>
<text x="192" y="80.3">DNI</text>
<text x="201.2" y="80.1">LTST-C193KRKT-5A</text>
<text x="281.6" y="81.9">6.3V</text>
<text x="111" y="92.4">1P8V</text>
<text x="202.4" y="96">SYS_5P0V</text>
<text x="222.5" y="99.7">1P8V</text>
<text x="298.1" y="160.8">DNI</text>
<text x="270.1" y="167.3">USB_VBUS</text>
<text x="279.8" y="162.4">LTST-C193KGKT-5A</text>
<text x="285.3" y="164.8">DNI</text>
<text x="321.9" y="191.7">16V</text>
<text x="171.3" y="229.5">1P8V</text>
<text x="111" y="238.7">1P8V</text>
<text x="228" y="240.5">USB_VBUS</text>
<text x="237.2" y="246">1P8V</text>
<text x="301.8" y="264.8">Title</text>
<text x="301.8" y="270.3">Size</text>
<text x="301.8" y="275.8">Date:</text>
<text x="303.6" y="272.1">C</text>
<text x="309.1" y="270.3">Document Number</text>
<text x="311.3" y="275.8">Thursday, January 02, 2014</text>
<text x="338.3" y="275.8">Sheet</text>
<text x="347.5" y="275.8">6</text>
<text x="353" y="275.8">of</text>
<text x="358.4" y="275.8">17</text>
<text x="362.1" y="270.3">Rev</text>
<text x="363.9" y="272.1">1</text>
</g>
<g font-size="1.6" fill="#f00">
<text x="311.3" y="28.9">P0_VBUS</text>
<text x="61.6" y="33.5">P0_USB_D[7:0]</text>
<text x="93.3" y="33.3">4</text>
<text x="106.4" y="34.4">P0_USB_D0</text>
<text x="272.8" y="32.6">P0_USB_DN</text>
<text x="106.4" y="36.2">P0_USB_D1</text>
<text x="106.4" y="38">P0_USB_D2</text>
<text x="106.4" y="39.9">P0_USB_D3</text>
<text x="106.4" y="41.7">P0_USB_D4</text>
<text x="272.8" y="36.2">P0_USB_DP</text>
<text x="106.4" y="43.5">P0_USB_D5</text>
<text x="106.4" y="45.4">P0_USB_D6</text>
<text x="106.4" y="47.2">P0_USB_D7</text>
<text x="239.9" y="47.2">P0_USB_ID</text>
<text x="62.2" y="53.4">4</text>
<text x="68" y="53.6">P0_USB_DIR</text>
<text x="258.2" y="52.7">P0_VBUS_DET</text>
<text x="62.2" y="57.1">4</text>
<text x="68" y="57.3">P0_USB_STP</text>
<text x="62.2" y="64.4">4</text>
<text x="62.2" y="60.7">4</text>
<text x="68" y="64.6">P0_USB_CLK</text>
<text x="68" y="60.9">P0_USB_NXT</text>
<text x="40.6" y="71.9">P0_USB_24M_REFCLK</text>
<text x="42.1" y="71.7">2</text>
<text x="185.1" y="69.1">P0_USB_CPEN</text>
<text x="221.6" y="76.4">P0_USB_FLAG</text>
<text x="54.9" y="86.3">5,6,17</text>
<text x="57" y="86.5">BOARD_RESET_L</text>
<text x="294.4" y="92">PS_POR_L</text>
<text x="307.2" y="91.8">3,17</text>
<text x="61.6" y="179.8">P1_USB_D[7:0]</text>
<text x="93.3" y="179.6">4</text>
<text x="278.3" y="178.9">P1_USB_DN</text>
<text x="322.2" y="175.2">P1_VBUS</text>
<text x="106.4" y="180.7">P1_USB_D0</text>
<text x="106.4" y="182.5">P1_USB_D1</text>
<text x="106.4" y="184.3">P1_USB_D2</text>
<text x="278.3" y="182.5">P1_USB_DP</text>
<text x="106.4" y="186.2">P1_USB_D3</text>
<text x="106.4" y="188">P1_USB_D4</text>
<text x="106.4" y="189.8">P1_USB_D5</text>
<text x="106.4" y="191.7">P1_USB_D6</text>
<text x="106.4" y="193.5">P1_USB_D7</text>
<text x="62.2" y="203.4">4</text>
<text x="62.2" y="199.7">4</text>
<text x="68" y="203.6">P1_USB_STP</text>
<text x="68" y="199.9">P1_USB_DIR</text>
<text x="261.9" y="199">P1_VBUS_DET</text>
<text x="62.2" y="207">4</text>
<text x="68" y="207.2">P1_USB_NXT</text>
<text x="62.2" y="210.7">4</text>
<text x="68" y="210.9">P1_USB_CLK</text>
<text x="40.6" y="218.2">P1_USB_24M_REFCLK</text>
<text x="42.1" y="218">2</text>
<text x="64" y="232.6">5,6,17</text>
<text x="66.2" y="232.8">BOARD_RESET_L</text>
</g>
<g font-size="1.3">
<text x="38.4" y="1.4">5</text>
<text x="111.5" y="1.4">4</text>
<text x="184.7" y="1.4">3</text>
<text x="257.9" y="1.4">2</text>
<text x="331" y="1.4">1</text>
<text x=".5" y="37.3">D</text>
<text x="368" y="37.3">D</text>
<text x=".5" y="105.9">C</text>
<text x="368" y="105.9">C</text>
<text x=".5" y="174.5">B</text>
<text x="368" y="174.5">B</text>
<text x=".5" y="243">A</text>
<text x="368" y="243">A</text>
<text x="38.4" y="277.5">5</text>
<text x="111.5" y="277.5">4</text>
<text x="184.7" y="277.5">3</text>
<text x="257.9" y="277.5">2</text>
<text x="331" y="277.5">1</text>
</g>
</svg>
